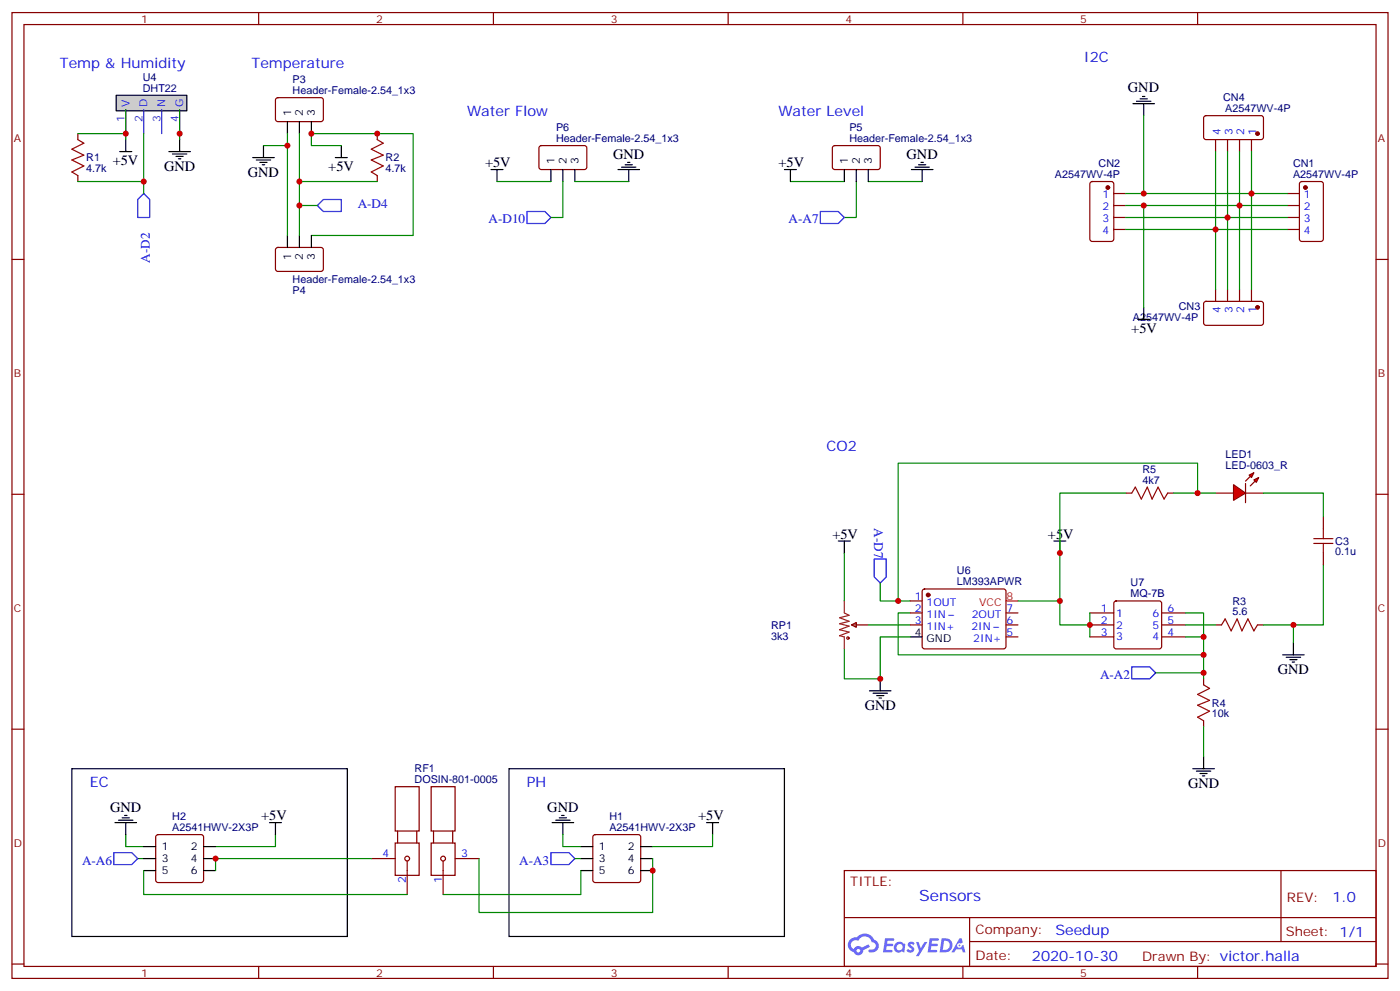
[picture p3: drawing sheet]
<svg xmlns="http://www.w3.org/2000/svg" width="412mm" height="292mm" viewBox="0 0 412 292" stroke-linecap="round" stroke-linejoin="round" font-family="sans-serif">
<g fill="none" stroke="#870000" stroke-width=".35">
<path d="M3.5 3.7h405.4v284.3h-405.4zM7.1 7.2h398.2v277.3h-398.2zM76.2 3.7v3.5M145.3 3.7v3.5M214.5 3.7v3.5M283.6 3.7v3.5M352.8 3.7v3.5M3.5 76.4h3.6M405.3 76.4h3.6M3.5 145.5h3.6M405.3 145.5h3.6M3.5 214.7h3.6"/>
<path d="M405.3 214.7h3.6M248.7 256.3h156.6v28.2h-156.6zM377.3 256.3v20.9M248.7 270.1h156.5M285.6 277.2h119.6M285.6 270.1v14.2M3.5 283.8h3.6M76.2 284.5v3.5M145.3 284.5v3.5M214.5 284.5v3.5M283.6 284.5v3.5M352.8 284.5v3.5"/>
<path d="M405.3 283.8h3.6"/>
</g>
<g fill="#5487ff">
<path d="M267.7 277.5a1.22 1.22 0 0 1 1.7 .2l-.4 .6a.47 .47 0 0 0-.3-.4 .47 .47 0 0 0-.5 .2l.1 .2a1.14 1.14 0 0 1 .8 1.8 1.14 1.14 0 0 1-1.9 0l-.2-.2 .5-.6 .7 .5a.29 .29 0 0 0 .3-.3 .29 .29 0 0 0-.2-.3 1.04 1.04 0 0 1-.6-1.7z"/>
<path d="M260.7 276.2h2.4l.3 .2-.2 .5-1.8 .1-.1 .8h1.5l.3 .4-.3 .4h-1.6l-.2 1.1h1.7l.2 .3-.2 .3-2.6 .1z"/>
<path d="M273.8 276.2h2.4l.3 .2-.1 .5-1.8 .1-.2 .8h1.6l.3 .4-.4 .4-1.6-.1-.1 1.1 1.7 .1 .2 .3-.2 .3-2.6 .1z"/>
<path d="M282.6 276.2h.7l.3 1.3-.6 .3a.69 .69 0 0 0-1 .3 .69 .69 0 0 0 .4 .9 .69 .69 0 0 0 .9-.6l.5-.2 .6 2.2h-.8l-.2-.9h-1.8l-.5 .9h-.8z"/>
<path d="M269.8 277.3h.8l.6 1.8 1.1-1.8h.9l-2.6 4.2h-.8l.9-1.5z"/>
<path d="M277.4 276.2l-.6 4.2h1.3a2.11 2.11 0 0 0 2.5-2.1 2.11 2.11 0 0 0-2.5-2.1zM278.1 277a1.39 1.39 0 0 1 1.7 1.4 1.39 1.39 0 0 1-1.8 1.2h-.3z"/>
<path d="M263.7 277.8a1.54 1.54 0 0 0-.1 2.2 1.54 1.54 0 0 0 2.2 .1l.6 .3 .3-2.3-.2-.3h-.4a1.49 1.49 0 0 0-2.4 0zM264 278.8a.94 .94 0 0 1 1.8 0 .94 .94 0 0 1-1.8 0z"/>
<path d="M250.4 276.6a2.18 2.18 0 0 0 1.1 3.7 1.44 1.44 0 0 0 1.6 .9 1.44 1.44 0 0 0 1.2-1.4l2-1.1-.5-.7-1.9 1a1.47 1.47 0 0 0-2.4 .4 1.39 1.39 0 0 1-.7-1.9 1.39 1.39 0 0 1 2-.5 2.12 2.12 0 0 1 2.2-1.3 2.12 2.12 0 0 1 1.9 1.7 1.14 1.14 0 0 1 1.1 1.4 1.14 1.14 0 0 1-1.7 .7 .43 .43 0 0 0-.5 .4 .43 .43 0 0 0 .4 .5 1.98 1.98 0 0 0 2.5-1.2 1.98 1.98 0 0 0-1.2-2.6 3.1 3.1 0 0 0-5.3-.6l-.9 .1zM252.3 279.9a.55 .55 0 0 1 1.1 0 .55 .55 0 0 1-1.1 0z"/>
<circle cx="282.6" cy="278.3" r=".26"/>
</g>
<path d="M34.2 28h20.8v4.6h-20.8z" fill="#ccc" stroke="#000" stroke-width=".35"/>
<path d="M37 32.3v7M42.3 32.3v7M47.6 32.3v7M52.9 32.3v7" fill="none" stroke="#30c" stroke-width=".35"/>
<g fill="none" stroke="#000" stroke-width=".35">
<path d="M84.7 35.8v3.5M88.2 35.8v3.5M91.7 35.8v3.5M35.3 44.6h3.5M37 41.1v3.5M49.7 44.6h6.4M50.8 45.3h4.2M51.9 46h2.1M52.6 46.7h.7M52.9 41.1v3.5M74.4 46.4h6.4M75.5 47.1h4.2"/>
<path d="M76.6 47.8h2.1M77.3 48.5h.7M77.6 42.9v3.5M98.8 46.4h3.5M100.5 42.9v3.5M144.6 49.9h3.6M146.4 49.9v3.5M162.3 49.9v3.5M165.8 49.9v3.5M169.3 49.9v3.5M182 49.9h6.4M183.1 49.2h4.2"/>
<path d="M184.1 48.5h2.2M184.9 47.8h.7M185.2 49.9v3.5M231.1 49.9h3.5M232.8 49.9v3.5M248.7 49.9v3.5M252.2 49.9v3.5M255.8 49.9v3.5M268.5 49.9h6.3M269.5 49.2h4.3M270.6 48.5h2.1M271.3 47.8h.7"/>
<path d="M271.6 49.9v3.5M84.7 69.3v3.5M88.2 69.3v3.5M91.7 69.3v3.5M246.9 159.3h3.6M248.7 159.3v3.5M310.4 159.3h3.6M312.2 159.3v3.5M259.3 199.8v3.6M268.1 187.5h3.5M377.8 192.8h6.4M378.9 193.5h4.2"/>
<path d="M379.9 194.2h2.2M380.6 194.9h.8M381 189.3v3.5M256.1 203.4h6.4M257.2 204.1h4.2M258.2 204.8h2.1M258.9 205.5h.7M351.4 226.3h6.3M352.4 227h4.3M353.5 227.7h2.1M354.2 228.4h.7M354.5 222.8v3.5"/>
</g>
<g fill="none" stroke="#a10000" stroke-width=".35">
<path d="M22.9 41.1l1.8 1.1-3.5 1.7 3.5 1.8-3.5 1.4 3.5 1.8-3.5 1.7 1.7 1.1M111.1 41.1l1.8 1.1-3.5 1.7 3.5 1.8-3.5 1.4 3.5 1.8-3.5 1.7 1.7 1.1M333.4 145.2l1-1.8 1.8 3.5 1.8-3.5 1.4 3.5 1.7-3.5 1.8 3.5 1.1-1.7M359.8 184l1.1-1.8 1.8 3.5 1.7-3.5 1.4 3.5 1.8-3.5 1.8 3.5 1-1.7M354.5 201.6l1.8 1.1-3.5 1.7 3.5 1.8-3.5 1.4 3.5 1.8-3.5 1.7 1.7 1.1"/>
<circle cx="249.8" cy="187.9" r=".35"/>
</g>
<g fill="none" stroke="#870000" stroke-width=".35">
<path d="M22.9 39.3v1.8M81.4 29l.4-.2h13l.4 .7v5.9l-.7 .4-12.9-.1-.5-.6v-5.6zM111.1 39.3v1.8M22.9 51.7v1.7M111.1 51.7v1.7M159 43.1l.5-.2h12.9l.5 .7-.1 5.9-.6 .4h-13l-.5-.7v-5.6zM245.4 43.1l.5-.2h13l.4 .7-.1 5.9-.6 .4h-13l-.4-.7v-5.6zM81.4 73.1l.4-.3 13 .1 .4 .7v5.9l-.7 .4-12.9-.1-.5-.6v-5.6zM331.6 145.2h1.8M344 145.2h1.7M268.1 176.9h3.5M271.9 173.6l.4-.2h23.3l.5 .2 .2 .5v16.5l-.7 .4h-23.5l-.5-.7v-16.2z"/>
<path d="M328.3 177.1l.5-.2h12.7l.5 .2 .2 .5v12.7l-.2 .5-.5 .2h-12.7l-.5-.2-.2-.5v-12.7zM250.8 184l1.4-.7v1.4zM250.8 184h5M268.1 180.4h3.5M268.1 184h3.5M296.3 180.4h3.6M296.3 184h3.6M296.3 187.5h3.6M321 180.4h7.1M321 184h7.1M321 187.5h7.1M342.2 180.4h7"/>
<path d="M342.2 184h7M342.2 187.5h7M354.5 199.8v1.8M358.1 184h1.7M370.4 184h1.8M354.5 212.2v1.8"/>
</g>
<g fill="none" stroke="#008700" stroke-width=".35">
<path d="M22.9 39.3h14.1M37 32.3v8.8M42.3 39.3v14.1h-19.4M52.9 32.3v8.8M84.7 39.3v3.6h-7.1M88.2 39.3v21.2h5.3M42.3 53.4v3.6M84.7 42.9v26.4M88.2 53.4h22.9M100.5 42.9h-8.8v-3.6h30v30h-30M146.4 53.4h15.9M165.8 53.4v10.6h-3.5"/>
<path d="M169.3 53.4h15.9M232.8 53.4h15.9M252.2 53.4v10.6h-3.5M255.8 53.4h15.8M88.2 60.5v8.8M248.7 162.8v14.1M259.3 171.6v5.3h8.8M312.2 176.9v7.1h8.8M255.8 184h12.3M268.1 187.5h-8.8v12.3h-10.6v-8.8M268.1 180.4h-3.5v12.4h89.9M321 180.4v7.1"/>
<path d="M340.4 198.1h14.1M349.2 180.4h5.3v7.1h-5.3M349.2 184h8.9M354.5 187.5v12.3M372.2 184h8.8v5.3M354.5 214v8.8"/>
</g>
<path d="M42.3 57l1.8 1.7v5.3h-3.5v-5.3zM93.5 60.5l1.7-1.8h5.3v3.6h-5.3zM155.2 62.3h5.3l1.8 1.7-1.8 1.8h-5.3zM241.7 62.3h5.2l1.8 1.7-1.8 1.8h-5.2zM257.5 164.6h3.6v5.3l-1.8 1.7-1.8-1.7zM333.4 196.3h5.3l1.7 1.8-1.7 1.7h-5.3z" fill="none" stroke="#00f" stroke-width=".35"/>
<circle cx="273.4" cy="175.2" r=".53" fill="#870000" stroke="#870000" stroke-width=".35"/>
<path d="M296.3 176.9h3.6" fill="none" stroke="#f00" stroke-width=".35"/>
<path d="M248.7 176.9v3.5l1.4 .8-2.8 .7 2.8 1-2.8 .7 2.8 .7-2.8 1.1 2.8 .7-2.8 1 1.4 .4v3.5" fill="none" stroke="#8c2424" stroke-width=".35"/>
<g fill="#f00" stroke="#870000" stroke-width=".35">
<path d="M363.4 142.7l3.5 2.5-3.5 2.1z"/>
<path d="M366.9 142.3v5.7z"/>
</g>
<g fill="#870000" stroke="#870000" stroke-width=".35">
<path d="M368.3 140.2l-1.4 1.4z"/>
<path d="M368.3 143.1l1.4-1.5z"/>
</g>
<g fill="#f00" stroke="#870000" stroke-width=".35">
<path d="M367.9 139.9l1.5-.7-.7 1.4z"/>
<path d="M369.4 141.3l1.4-.7-.7 1.4z"/>
</g>
<g fill="none" stroke="#870000" stroke-width=".35">
<path d="M354.8 34.2l.4-.2 16.5 .1 .5 .6-.1 6-.6 .4-16.5-.1-.5-.6v-5.7zM321.3 53.7l.4-.3h5.7l.6 .5 .1 16.5-.5 .6-5.9 .1-.6-.5-.1-16.4zM328.1 57h3.5M358.1 41.1v3.5M361.6 41.1v3.5M365.1 41.1v3.5M368.7 41.1v3.5M379.2 57h3.6M383 53.7l.5-.3h5.6l.7 .5v16.5l-.4 .6-5.9 .1-.7-.5v-16.4zM328.1 60.5h3.5M328.1 64h3.5M328.1 67.6h3.5"/>
<path d="M379.2 60.5h3.6M379.2 64h3.6M379.2 67.6h3.6M354.8 88.9l.4-.2 16.5 .1 .5 .6-.1 5.9-.6 .5-16.5-.1-.5-.6v-5.7zM358.1 85.2v3.5M361.6 85.2v3.5M365.1 85.2v3.5M368.7 85.2v3.5M358.1 145.2h5.3M366.9 145.2h5.3M389.8 152.2v3.6M389.8 162.8v3.5"/>
<path d="M116.4 231.6h7.1v13.1h-7.1zM127 231.6h7.1v13.1h-7.1zM46.1 245.9l.5-.2h12.7l.5 .2 .2 .5v12.7l-.3 .5-.4 .2h-12.7l-.5-.2-.2-.5v-12.7zM109.4 252.8h7M116.4 248.2h7.1v9.5h-7.1zM117.1 244.7v3.5M119.9 253.5v9.8M122.8 244.7v3.5M127 248.2h7.1v9.5h-7.1zM127.7 244.7v3.5M130.5 253.5v9.8M133.3 244.7v3.5"/>
<path d="M134.1 252.8h7M174.9 245.9l.4-.2h12.7l.5 .2 .2 .5v12.7l-.2 .5-.5 .2h-12.7l-.5-.2-.2-.5v-12.7z"/>
<circle cx="119.9" cy="252.8" r=".71"/>
<circle cx="130.5" cy="252.8" r=".71"/>
</g>
<g fill="none" stroke="#008700" stroke-width=".35">
<path d="M336.9 34v23M331.6 57h47.6M358.1 44.6v40.6M361.6 44.6v40.6M365.1 44.6v40.6M368.7 44.6v40.6M331.6 60.5h47.6M331.6 64h47.6M331.6 67.6h47.6M336.9 60.5v30M331.6 145.2h-19.4v31.7h-12.3M345.7 145.2h12.4"/>
<path d="M352.8 145.2v-8.9h-88.2v40.6M372.2 145.2h17.6v7M389.8 166.3v17.7h-8.8M37 245.7v3.5h5.3M40.6 252.8h1.7M42.3 256.3v7h77.6M81.1 245.7v3.5h-17.6M109.4 252.8h-45.9v3.5M141.1 252.8v15.8h51.2v-15.8M165.8 245.7v3.5h5.3M169.3 252.8h1.8M171.1 256.3v7h-40.6"/>
<path d="M209.9 245.7v3.5h-17.6"/>
</g>
<path d="M387 158.6h5.6M387 160h5.6M389.8 155.8v2.8M389.8 160v2.8" fill="none" stroke="#a10000" stroke-width=".35"/>
<g fill="#870000" stroke="#870000" stroke-width=".35">
<circle cx="384.5" cy="55.2" r=".53"/>
<circle cx="326.3" cy="55.2" r=".53"/>
<circle cx="370.4" cy="90.5" r=".53"/>
<circle cx="370.4" cy="39.3" r=".53"/>
</g>
<g fill="none" stroke="#000" stroke-width=".35">
<path d="M333.7 30.5h6.4M334.8 29.8h4.2M335.8 29.1h2.2M336.5 28.4h.8M336.9 30.5v3.5M335.1 94h3.6M336.9 90.5v3.5M21.2 226.3h81.1v49.4h-81.1zM149.9 226.3h81.2v49.4h-81.2zM33.9 242.2h6.3M34.9 241.5h4.3M36 240.8h2.1"/>
<path d="M36.7 240.1h.7M37 242.2v3.5M42.3 249.2h3.6M42.3 252.8h3.6M42.3 256.3h3.6M60 249.2h3.5M60 252.8h3.5M60 256.3h3.5M79.4 242.2h3.5M81.1 242.2v3.5M162.6 242.2h6.4M163.7 241.5h4.2"/>
<path d="M164.7 240.8h2.2M165.5 240.1h.7M165.8 242.2v3.5M171.1 249.2h3.5M171.1 252.8h3.5M171.1 256.3h3.5M188.7 249.2h3.6M188.7 252.8h3.6M188.7 256.3h3.6M208.1 242.2h3.6M209.9 242.2v3.5"/>
</g>
<path d="M33.5 251h5.3l1.8 1.8-1.8 1.7h-5.3zM162.3 251h5.3l1.7 1.8-1.7 1.7h-5.3z" fill="none" stroke="#00f" stroke-width=".35"/>
<g fill="#c00">
<circle cx="52.9" cy="39.3" r=".88"/>
<circle cx="37" cy="39.3" r=".88"/>
<circle cx="42.3" cy="53.4" r=".88"/>
<circle cx="91.7" cy="39.3" r=".88"/>
<circle cx="88.2" cy="53.4" r=".88"/>
<circle cx="88.2" cy="60.5" r=".88"/>
<circle cx="84.7" cy="42.9" r=".88"/>
<circle cx="111.1" cy="39.3" r=".88"/>
<circle cx="312.2" cy="176.9" r=".88"/>
<circle cx="259.3" cy="199.8" r=".88"/>
<circle cx="321" cy="184" r=".88"/>
<circle cx="354.5" cy="187.5" r=".88"/>
<circle cx="354.5" cy="198.1" r=".88"/>
<circle cx="354.5" cy="192.8" r=".88"/>
<circle cx="312.2" cy="162.8" r=".88"/>
<circle cx="381" cy="184" r=".88"/>
<circle cx="264.6" cy="176.9" r=".88"/>
<circle cx="352.8" cy="145.2" r=".88"/>
<circle cx="336.9" cy="57" r=".88"/>
<circle cx="336.9" cy="60.5" r=".88"/>
<circle cx="368.7" cy="57" r=".88"/>
<circle cx="365.1" cy="60.5" r=".88"/>
<circle cx="361.6" cy="64" r=".88"/>
<circle cx="358.1" cy="67.6" r=".88"/>
<circle cx="63.5" cy="252.8" r=".88"/>
<circle cx="192.3" cy="256.3" r=".88"/>
</g>
<text font-size="4.6" fill="#00f" x="270.8" y="265.3">Sensors</text>
<g font-size="4.2" fill="#00f">
<text x="17.6" y="19.9">Temp &amp; Humidity</text>
<text x="74.1" y="19.9">Temperature</text>
<text x="319.3" y="18.2">I2C</text>
<text x="137.6" y="34">Water Flow</text>
<text x="229.3" y="34">Water Level</text>
<text x="243.4" y="132.8">CO2</text>
<text x="26.5" y="231.6">EC</text>
<text x="155.2" y="231.6">PH</text>
<text x="392.5" y="265.6">1.0</text>
<text x="310.9" y="275.1">Seedup</text>
<text x="304" y="282.9">2020-10-30</text>
</g>
<g font-size="4.2">
<text x="332.3" y="27.2">GND</text>
<text x="180.6" y="46.7">GND</text>
<text x="267.1" y="46.7">GND</text>
<text x="33.2" y="48.5">+5V</text>
<text x="48.3" y="50.3">GND</text>
<text x="73" y="52">GND</text>
<text x="96.7" y="50.3">+5V</text>
<text x="142.9" y="49.2">+5V</text>
<text x="229.3" y="49.2">+5V</text>
<text x="333.2" y="98.1">+5V</text>
<text x="245.2" y="158.6">+5V</text>
<text x="308.7" y="158.6">+5V</text>
<text x="376.4" y="198.4">GND</text>
<text x="254.7" y="209">GND</text>
<text x="350" y="232">GND</text>
<text x="32.5" y="239">GND</text>
<text x="161.2" y="239">GND</text>
<text x="76.9" y="241.5">+5V</text>
<text x="205.7" y="241.5">+5V</text>
</g>
<g font-size="3.9" fill="#00f">
<text x="105.4" y="61.2">A-D4</text>
<text x="143.9" y="65.8">A-D10</text>
<text x="232.3" y="65.8">A-A7</text>
<text x="44.1" y="77.3" transform="rotate(-90 44.1 77.3)">A-D2</text>
<text x="257.5" y="155.5" transform="rotate(90 257.5 155.5)">A-D7</text>
<text x="324" y="199.8">A-A2</text>
<text x="24.2" y="254.5">A-A6</text>
<text x="152.9" y="254.5">A-A3</text>
</g>
<g font-size="3.9" fill="#800">
<text x="250.5" y="260.9">TITLE:</text>
<text x="379.1" y="265.6">REV:</text>
<text x="287.4" y="275.1">Company:</text>
<text x="378.7" y="275.7">Sheet: 1/1</text>
<text x="287.4" y="282.8">Date:</text>
<text x="336.4" y="282.8">Drawn By: victor.halla</text>
</g>
<g font-size="3.2" fill="#800">
<text x="41.6" y="6.7">1</text>
<text x="110.8" y="6.7">2</text>
<text x="179.9" y="6.7">3</text>
<text x="249.1" y="6.7">4</text>
<text x="318.2" y="6.7">5</text>
<text x="4.1" y="41.8">A</text>
<text x="405.9" y="41.8">A</text>
<text x="4.1" y="110.9">B</text>
<text x="405.9" y="110.9">B</text>
<text x="4.1" y="180.1">C</text>
<text x="405.9" y="180.1">C</text>
<text x="4.1" y="249.2">D</text>
<text x="405.9" y="249.2">D</text>
<text x="41.6" y="287.5">1</text>
<text x="110.8" y="287.5">2</text>
<text x="179.9" y="287.5">3</text>
<text x="249.1" y="287.5">4</text>
<text x="318.2" y="287.5">5</text>
</g>
<g font-size="3.2" fill="#000080">
<text x="42.1" y="23.9">U4</text>
<text x="42.1" y="27">DHT22</text>
<text x="86.2" y="27.7">Header-Female-2.54_1x3</text>
<text x="86.2" y="24.5">P3</text>
<text x="360.3" y="29.8">CN4</text>
<text x="360.9" y="33">A2547WV-4P</text>
<text x="163.8" y="41.8">Header-Female-2.54_1x3</text>
<text x="163.8" y="38.6">P6</text>
<text x="250.2" y="41.8">Header-Female-2.54_1x3</text>
<text x="250.2" y="38.6">P5</text>
<text x="25.4" y="47.5">R1</text>
<text x="113.6" y="47.5">R2</text>
<text x="25.4" y="50.7">4.7k</text>
<text x="113.6" y="50.7">4.7k</text>
<text x="310.7" y="52.4">A2547WV-4P</text>
<text x="323.6" y="49.2">CN2</text>
<text x="380.9" y="52.4">A2547WV-4P</text>
<text x="380.9" y="49.2">CN1</text>
<text x="86.2" y="83.4">Header-Female-2.54_1x3</text>
<text x="86.2" y="86.6">P4</text>
<text x="333.7" y="94.4">A2547WV-4P</text>
<text x="347.2" y="91.2">CN3</text>
<text x="361" y="134.9">LED1</text>
<text x="336.6" y="142.3">4k7</text>
<text x="336.6" y="139.2">R5</text>
<text x="361" y="138.1">LED-0603_R</text>
<text x="393.3" y="160.3">C3</text>
<text x="393.3" y="163.5">0.1u</text>
<text x="281.9" y="172.2">LM393APWR</text>
<text x="281.9" y="169">U6</text>
<text x="333" y="172.5">U7</text>
<text x="333" y="175.7">MQ-7B</text>
<text x="363" y="178">R3</text>
<text x="227.2" y="185.1">RP1</text>
<text x="363" y="181.2">5.6</text>
<text x="227.2" y="188.3">3k3</text>
<text x="357" y="208.1">R4</text>
<text x="357" y="211.2">10k</text>
<text x="122.1" y="227.3">RF1</text>
<text x="122.1" y="230.5">DOSIN-801-0005</text>
<text x="50.7" y="244.7">A2541HWV-2X3P</text>
<text x="50.7" y="241.5">H2</text>
<text x="179.5" y="244.7">A2541HWV-2X3P</text>
<text x="179.5" y="241.5">H1</text>
</g>
<g font-size="3.2" fill="#30c">
<text x="38.1" y="31.6" transform="rotate(-90 38.1 31.6)">V</text>
<text x="43.4" y="31.6" transform="rotate(-90 43.4 31.6)">D</text>
<text x="48.7" y="31.6" transform="rotate(-90 48.7 31.6)">N</text>
<text x="54" y="31.6" transform="rotate(-90 54 31.6)">G</text>
<text x="36.7" y="36.1" transform="rotate(-90 36.7 36.1)">1</text>
<text x="42" y="36.1" transform="rotate(-90 42 36.1)">2</text>
<text x="47.3" y="36.1" transform="rotate(-90 47.3 36.1)">3</text>
<text x="52.6" y="36.1" transform="rotate(-90 52.6 36.1)">4</text>
</g>
<g font-size="3.2">
<text x="85.7" y="34" transform="rotate(-90 85.7 34)">1</text>
<text x="89.3" y="34" transform="rotate(-90 89.3 34)">2</text>
<text x="92.8" y="34" transform="rotate(-90 92.8 34)">3</text>
<text x="163.3" y="48.2" transform="rotate(-90 163.3 48.2)">1</text>
<text x="166.9" y="48.2" transform="rotate(-90 166.9 48.2)">2</text>
<text x="170.4" y="48.2" transform="rotate(-90 170.4 48.2)">3</text>
<text x="249.8" y="48.2" transform="rotate(-90 249.8 48.2)">1</text>
<text x="253.3" y="48.2" transform="rotate(-90 253.3 48.2)">2</text>
<text x="256.8" y="48.2" transform="rotate(-90 256.8 48.2)">3</text>
<text x="85.7" y="76.6" transform="rotate(-90 85.7 76.6)">1</text>
<text x="89.3" y="76.6" transform="rotate(-90 89.3 76.6)">2</text>
<text x="92.8" y="76.6" transform="rotate(-90 92.8 76.6)">3</text>
<text x="269.4" y="187.1">4</text>
<text x="272.9" y="188.9">GND</text>
<text x="47.6" y="250.3">1</text>
<text x="56.2" y="250.3">2</text>
<text x="176.4" y="250.3">1</text>
<text x="185" y="250.3">2</text>
<text x="47.6" y="253.8">3</text>
<text x="47.6" y="257.4">5</text>
<text x="56.2" y="253.8">4</text>
<text x="56.2" y="257.4">6</text>
<text x="176.4" y="253.8">3</text>
<text x="176.4" y="257.4">5</text>
<text x="185" y="253.8">4</text>
<text x="185" y="257.4">6</text>
</g>
<g font-size="3.2" fill="#00f">
<text x="359.5" y="39.8" transform="rotate(-90 359.5 39.8)">4</text>
<text x="363" y="39.8" transform="rotate(-90 363 39.8)">3</text>
<text x="366.5" y="39.8" transform="rotate(-90 366.5 39.8)">2</text>
<text x="370.1" y="39.8" transform="rotate(-90 370.1 39.8)">1</text>
<text x="324.8" y="58.4">1</text>
<text x="384.1" y="58.4">1</text>
<text x="324.8" y="61.9">2</text>
<text x="324.8" y="65.4">3</text>
<text x="384.1" y="61.9">2</text>
<text x="384.1" y="65.4">3</text>
<text x="324.8" y="69">4</text>
<text x="384.1" y="69">4</text>
<text x="359.5" y="92" transform="rotate(-90 359.5 92)">4</text>
<text x="363" y="92" transform="rotate(-90 363 92)">3</text>
<text x="366.5" y="92" transform="rotate(-90 366.5 92)">2</text>
<text x="370.1" y="92" transform="rotate(-90 370.1 92)">1</text>
<text x="269.4" y="176.6">1</text>
<text x="272.9" y="178.3">1OUT</text>
<text x="269.4" y="180.1">2</text>
<text x="269.4" y="183.6">3</text>
<text x="272.9" y="181.9">1IN</text>
<text x="272.9" y="185.4">1IN+</text>
<text x="286.1" y="185.4">2IN</text>
<text x="286.2" y="181.9">2OUT</text>
<text x="296.5" y="183.6">6</text>
<text x="296.5" y="180.1">7</text>
<text x="324.3" y="180.1">1</text>
<text x="324.3" y="183.6">2</text>
<text x="328.8" y="181.5">1</text>
<text x="328.8" y="185">2</text>
<text x="339.5" y="185">5</text>
<text x="339.5" y="181.5">6</text>
<text x="344" y="183.6">5</text>
<text x="344" y="180.1">6</text>
<text x="286.7" y="188.9">2IN+</text>
<text x="296.5" y="187.1">5</text>
<text x="324.3" y="187.1">3</text>
<text x="328.8" y="188.6">3</text>
<text x="339.5" y="188.6">4</text>
<text x="344" y="187.1">4</text>
<text x="112.6" y="252.4">4</text>
<text x="135.8" y="252.4">3</text>
<text x="119.6" y="260.1" transform="rotate(-90 119.6 260.1)">2</text>
<text x="130.2" y="260.1" transform="rotate(-90 130.2 260.1)">1</text>
</g>
<g font-size="3.2" fill="#f00">
<text x="288.4" y="178.3">VCC</text>
<text x="296.5" y="176.6">8</text>
</g>
</svg>
